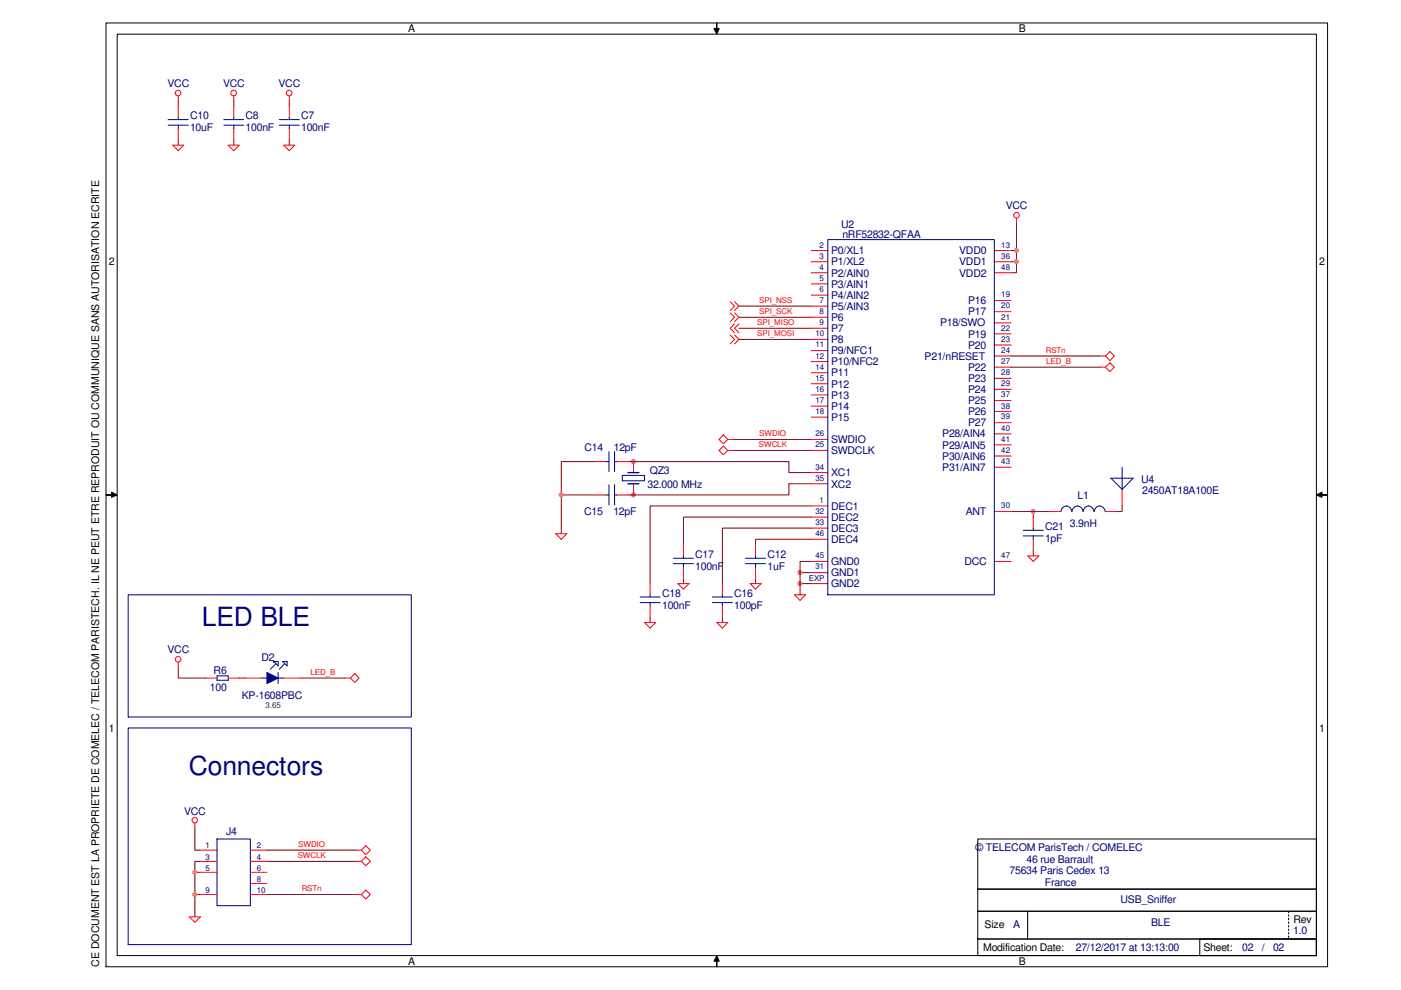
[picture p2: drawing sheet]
<svg xmlns="http://www.w3.org/2000/svg" width="297mm" height="210mm" viewBox="0 0 297 210" stroke-linecap="round" stroke-linejoin="round" font-family="sans-serif">
<path d="M49.6 21.3v1.2M49.6 29.6v1.2M61.3 21.3v1.2M61.3 29.6v1.2M155.5 95.5h16.5M155.5 93.2h16.5M169.6 123.7h2.4" fill="none" stroke="#7f0000" stroke-width=".21"/>
<circle cx="169.6" cy="123.7" r=".45" fill="#f0f"/>
<circle cx="169.6" cy="123.7" r=".45" fill="none" stroke="#f0f" stroke-width=".21"/>
<path d="M169.6 121.4h2.4" fill="none" stroke="#7f0000" stroke-width=".21"/>
<circle cx="169.6" cy="121.4" r=".45" fill="#f0f"/>
<circle cx="169.6" cy="121.4" r=".45" fill="none" stroke="#f0f" stroke-width=".21"/>
<path d="M156.7 69.6h15.3M156.7 67.3h15.3M156.7 72h15.3M172 119h-2.4v7.1M41.3 175.6v4.7h1.2M41.3 189.7h1.2M42.5 182.6h-1.2v11.8" fill="none" stroke="#7f0000" stroke-width=".21"/>
<circle cx="41.3" cy="189.6" r=".45" fill="#f0f"/>
<circle cx="41.3" cy="189.6" r=".45" fill="none" stroke="#f0f" stroke-width=".21"/>
<path d="M41.3 185h1.2" fill="none" stroke="#7f0000" stroke-width=".21"/>
<circle cx="41.3" cy="184.9" r=".44" fill="#f0f"/>
<circle cx="41.3" cy="184.9" r=".44" fill="none" stroke="#f0f" stroke-width=".21"/>
<path d="M134.3 97.9h.1M56.6 180.3h18.8M56.6 182.6h18.8" fill="none" stroke="#7f0000" stroke-width=".21"/>
<circle cx="134.3" cy="97.8" r=".45" fill="#f0f"/>
<circle cx="134.3" cy="97.8" r=".45" fill="none" stroke="#f0f" stroke-width=".21"/>
<path d="M134.3 104.9h.1" fill="none" stroke="#7f0000" stroke-width=".21"/>
<circle cx="134.3" cy="104.9" r=".46" fill="#f0f"/>
<circle cx="134.3" cy="104.9" r=".46" fill="none" stroke="#f0f" stroke-width=".21"/>
<path d="M126.1 97.9h-7.1v15.3M119 104.9h7.1" fill="none" stroke="#7f0000" stroke-width=".21"/>
<circle cx="119" cy="104.9" r=".45" fill="#f0f"/>
<circle cx="119" cy="104.9" r=".45" fill="none" stroke="#f0f" stroke-width=".21"/>
<g fill="none" stroke="#7f0000" stroke-width=".21">
<path d="M214.4 55.5h1.1M215.5 47.2v10.6h-1.1M156.7 64.9h15.3M214.4 77.9h18.8M133.1 97.9h34.2v2.3h4.7M172 114.3h-11.8v1.2M172 112h-18.8v11.7M172 109.6h-27.1v5.9M172 107.3h-34.2v16.4M172 102.6h-4.7v2.3h-34.2M137.8 130.8v1.2M144.9 122.6v1.1"/>
<path d="M153.2 130.8v1.2M160.2 122.6v1.1M37.8 141.4v2.4h5.9M50.7 143.8h1.2M63.7 143.8h9.4"/>
</g>
<circle cx="215.5" cy="55.5" r=".44" fill="#f0f"/>
<circle cx="215.5" cy="55.5" r=".44" fill="none" stroke="#f0f" stroke-width=".21"/>
<path d="M214.4 53.1h1.1" fill="none" stroke="#7f0000" stroke-width=".21"/>
<circle cx="215.5" cy="53.1" r=".44" fill="#f0f"/>
<circle cx="215.5" cy="53.1" r=".44" fill="none" stroke="#f0f" stroke-width=".21"/>
<path d="M37.8 21.3v1.2M37.8 29.6v1.2M214.4 75.5h18.8M219.1 108.5v1.1M56.6 189.7h18.8" fill="none" stroke="#7f0000" stroke-width=".21"/>
<circle cx="219" cy="108.4" r=".45" fill="#f0f"/>
<circle cx="219" cy="108.4" r=".45" fill="none" stroke="#f0f" stroke-width=".21"/>
<path d="M214.4 108.5h8.2M219.1 116.7v1.2M237.9 107.3v1.2h-1.2" fill="none" stroke="#7f0000" stroke-width=".21"/>
<g fill="none" stroke="#f00" stroke-width=".21">
<path d="M36.6 30.8h2.3l-1.1 1.2zM37.8 20.4v.9M37.8 22.5v2.4M37.8 27.2v2.4M48.4 30.8h2.3l-1.1 1.2zM49.6 20.4v.9M49.6 22.5v2.4M49.6 27.2v2.4M60.2 30.8h2.3l-1.2 1.2zM61.3 20.4v.9M61.3 22.5v2.4M61.3 27.2v2.4"/>
<path d="M172 53.1h3.5M172 55.5h3.5M172 57.8h3.5M210.8 53.1h3.6M210.8 55.5h3.6M210.8 57.8h3.6M215.5 46.3v.9M154.8 66.3l.9 1-.9 .9M154.8 71l.9 1-.9 .9M154.8 64l.9 .9-.9 .9M155.7 68.7l-.9 .9 .9 1M155.7 66.3l1 1-1 .9"/>
<path d="M155.7 71l1 1-1 .9M155.7 64l1 .9-1 .9M156.7 68.7l-1 .9 1 1M172 60.2h3.5M172 62.6h3.5M172 64.9h3.5M172 67.3h3.5M172 69.6h3.5M172 72h3.5M172 74.3h3.5M172 76.7h3.5M172 79h3.5"/>
<path d="M210.8 63.7h3.6M210.8 66.1h3.6M210.8 68.5h3.6M210.8 70.8h3.6M210.8 73.2h3.6M210.8 75.5h3.6M210.8 77.9h3.6M233.2 77.9h1.2M234.4 77.9l.9-1 1 1-1 .9zM126.1 97.9h2.3M130.8 97.9h2.3M134.3 97.9v2.3"/>
<path d="M153.4 92.2l.9 1-.9 .9-1-.9zM153.4 94.6l.9 .9-.9 .9-1-.9zM154.3 95.5h1.2M154.3 93.2h1.2M172 81.4h3.5M172 83.7h3.5M172 86.1h3.5M172 88.4h3.5M172 95.5h3.5M172 93.2h3.5M210.8 80.2h3.6M210.8 82.5h3.6"/>
<path d="M210.8 84.9h3.6M210.8 87.2h3.6M210.8 89.6h3.6M210.8 92h3.6M210.8 94.3h3.6M210.8 96.7h3.6M210.8 99.1h3.6M117.8 113.2h2.4l-1.2 1.1zM126.1 104.9h2.3M130.8 104.9h2.3M134.3 102.6v2.3M144.9 115.5v2.4"/>
<path d="M172 100.2h3.5M172 102.6h3.5M172 107.3h3.5M172 109.6h3.5M172 112h3.5M172 114.3h3.5M172 119h3.5M210.8 119h3.6M210.8 108.5h3.6M237.9 103.8v3.5M136.6 132h2.4l-1.2 1.2zM137.8 123.7v2.4"/>
<path d="M137.8 128.5v2.3M143.7 123.7h2.4l-1.2 1.2zM144.9 120.2v2.4M152 132h2.3l-1.1 1.2zM153.2 123.7v2.4M153.2 128.5v2.3M159 123.7h2.4l-1.2 1.2zM168.4 126.1h2.4l-1.2 1.2zM172 121.4h3.5M172 123.7h3.5M37.8 140.4v1M43.7 143.8h2.3"/>
<path d="M48.4 143.8h2.3M51.9 143.8h3.6M60.2 143.8h3.5M73.1 143.8h1.2M74.3 143.8l.9-1 1 1-1 .9zM41.3 174.5v1.1M40.1 194.4h2.4l-1.2 1.1zM42.5 180.3h3.5M42.5 182.6h3.5M42.5 185h3.5M42.5 189.7h3.5M53.1 180.3h3.5"/>
<path d="M53.1 182.6h3.5M53.1 185h3.5M53.1 189.7h3.5M53.1 187.3h3.5M75.4 180.3h1.2M75.4 182.6h1.2M76.6 180.3l1-1 .9 1-.9 .9zM77.6 181.7l.9 .9-.9 1-1-1z"/>
<circle cx="37.8" cy="19.7" r=".6"/>
<circle cx="49.5" cy="19.7" r=".6"/>
<circle cx="61.3" cy="19.7" r=".6"/>
<circle cx="215.5" cy="45.6" r=".59"/>
<circle cx="37.8" cy="139.8" r=".6"/>
<circle cx="41.3" cy="173.9" r=".57"/>
</g>
<g fill="none" stroke="#00007f" stroke-width=".21">
<path d="M35.6 25.4h4.3M35.6 26.5h4.3M37.8 24.9v.5M37.8 26.5v.7M47.5 25.4h4.2M47.5 26.5h4.2M49.6 24.9v.5M49.6 26.5v.7M59.2 25.4h4.3M59.2 26.5h4.3M61.3 24.9v.5M61.3 26.5v.7"/>
<path d="M175.5 50.8h35.3v75.3h-35.3zM128.4 97.9h.7M129.1 95.8v4.2M130.3 95.8v4.2M130.3 97.9h.5M237.9 99.1v4.7M128.4 104.9h.7M129.1 102.8v4.3M130.3 102.8v4.3M130.3 104.9h.5M131.9 100.8h4.7v1.1h-4.7zM142.8 118.4h4.2"/>
<path d="M142.8 119.5h4.2M144.9 117.9v.5M144.9 119.5v.7M235.5 101.4h4.7l-2.3 2.4zM135.7 126.6h4.3M135.7 127.8h4.3M137.8 126.1v.5M137.8 127.8v.7M151 126.6h4.3M151 127.8h4.3M153.2 126.1v.5M153.2 127.8v.7"/>
<path d="M46 143.3h2.4v.9h-2.4zM55.5 143.8h1.1M58 140.3h.1M58 140.3h1v.9zM58.5 140.7l-1.2 1.2M59.9 140.3h1v.9zM60.4 140.7l-1.2 1.2M46 177.9h7.1v14.1h-7.1z"/>
</g>
<g fill="#000">
<path d="M152 4.9v1.2h.5l-.5 1.1-.6-1.1h.6z" fill-rule="evenodd"/>
<path d="M22.5 104.9h1.2v-.5l1.1 .5-1.1 .6v-.6z" fill-rule="evenodd"/>
<path d="M279.1 104.9l1.2-.5v.5h1.2h-1.2v.6z" fill-rule="evenodd"/>
<path d="M152 202.6l.5 1.2h-.5v1.2v-1.2h-.6z" fill-rule="evenodd"/>
</g>
<g fill="none" stroke="#000" stroke-width=".21">
<path d="M22.5 4.9h259v200.1h-259zM24.8 7.2h254.3v195.4h-254.3zM152 4.9v1.2h.5l-.5 1.1-.6-1.1h.6zM22.5 104.9h1.2v-.5l1.1 .5-1.1 .6v-.6zM279.1 104.9l1.2-.5v.5h1.2h-1.2v.6zM207.3 177.9h71.8v10.6h-71.8zM207.3 199.1h71.8v3.5h-71.8zM207.3 188.5h71.8v4.7h-71.8zM207.3 193.2h71.8v5.9h-71.8zM217.9 193.2v5.9M254.4 199.1h24.7v3.5h-24.7zM273.2 193.2v.3"/>
<path d="M273.2 194v.3M273.2 194.7v.3M273.2 195.5v.3M273.2 196.2v.4M273.2 197v.3M273.2 197.7v.3M273.2 198.5v.3M152 202.6l.5 1.2h-.5v1.2v-1.2h-.6z"/>
</g>
<path d="M133.1 102.6h2.4M133.1 100.2h2.4" fill="none" stroke="#00007f" stroke-width=".28"/>
<path d="M60.9 140.3h.1" fill="none" stroke="#0ff" stroke-width=".23"/>
<path d="M56.6 142.6l2.4 1.2-2.4 1.1z" fill="#00007f"/>
<g fill="none" stroke="#00007f" stroke-width=".21">
<path d="M158.1 118.4h4.2M158.1 119.5h4.2M160.2 117.9v.5M160.2 119.5v.7M217 112.4h4.2M217 113.6h4.2M219.1 112v.4M219.1 113.6v.7M225 108.5a1.14 1.14 0 0 1 1.1-1.2 1.14 1.14 0 0 1 1.1 1.2M227.3 108.5a1.16 1.16 0 0 1 1.1-1.2 1.16 1.16 0 0 1 1.2 1.2M229.7 108.5a1.14 1.14 0 0 1 1.1-1.2 1.14 1.14 0 0 1 1.1 1.2M232 108.5a1.14 1.14 0 0 1 1.2-1.2 1.14 1.14 0 0 1 1.1 1.2"/>
<path d="M27.2 126.1h60v25.9h-60zM27.2 154.3h60v46h-60zM56.6 142.6l2.4 1.2-2.4 1.1zM59 142.6v2.3M59 143.8h1.2"/>
</g>
<path d="M233.2 75.5h1.2M234.4 75.5l.9-1 1 1-1 1zM160.2 115.5v2.4M217.9 117.9h2.4l-1.2 1.1zM219.1 109.6v2.4M219.1 114.3v2.4M222.6 108.5h2.4M234.4 108.5h2.3M160.2 120.2v2.4M75.4 189.7h1.2M76.6 189.7l1-1 .9 1-.9 .9z" fill="none" stroke="#f00" stroke-width=".21"/>
<g font-size="5.6" fill="#00007f">
<text x="42.8" y="132.6">LED BLE</text>
<text x="40" y="164.4">Connectors</text>
</g>
<g font-size="2.2">
<text x="86.5" y="6.9">A</text>
<text x="216" y="6.9">B</text>
<text x="23.1" y="56.3">2</text>
<text x="279.7" y="56.3">2</text>
<text x="23.1" y="155.2">1</text>
<text x="279.7" y="155.2">1</text>
<text x="208.7" y="196.7">Size</text>
<text x="274.2" y="195.7">Rev</text>
<text x="208.4" y="201.7">Modification Date:</text>
<text x="255.1" y="201.7">Sheet:</text>
<text x="21" y="205" transform="rotate(-90 21 205)">CE DOCUMENT EST LA PROPRIETE DE COMELEC / TELECOM PARISTECH. IL NE PEUT ETRE REPRODUIT OU COMMUNIQUE SANS AUTORISATION ECRITE</text>
<text x="86.5" y="204.6">A</text>
<text x="216" y="204.6">B</text>
</g>
<g font-size="2.2" fill="#00007f">
<text x="35.5" y="18.5">VCC</text>
<text x="47.3" y="18.5">VCC</text>
<text x="59.1" y="18.5">VCC</text>
<text x="40.3" y="27.9">10uF</text>
<text x="40.3" y="25.2">C10</text>
<text x="52.1" y="25.2">C8</text>
<text x="52.1" y="27.9">100nF</text>
<text x="63.8" y="25.2">C7</text>
<text x="63.8" y="27.9">100nF</text>
<text x="213.2" y="44.4">VCC</text>
<text x="176.2" y="53.9">P0/XL1</text>
<text x="178.3" y="48.3">U2</text>
<text x="178.6" y="50.5">nRF52832-QFAA</text>
<text x="203.4" y="53.9">VDD0</text>
<text x="176.2" y="58.6">P2/AIN0</text>
<text x="176.2" y="56.3">P1/XL2</text>
<text x="203.4" y="56.3">VDD1</text>
<text x="203.4" y="58.6">VDD2</text>
<text x="176.2" y="65.7">P5/AIN3</text>
<text x="176.2" y="63.3">P4/AIN2</text>
<text x="176.2" y="61">P3/AIN1</text>
<text x="205.3" y="64.5">P16</text>
<text x="176.2" y="70.4">P7</text>
<text x="176.2" y="68">P6</text>
<text x="199.3" y="69.2">P18/SWO</text>
<text x="205.3" y="71.6">P19</text>
<text x="205.3" y="66.9">P17</text>
<text x="176.2" y="77.5">P10/NFC2</text>
<text x="176.2" y="75.1">P9/NFC1</text>
<text x="176.2" y="72.8">P8</text>
<text x="196" y="76.3">P21/nRESET</text>
<text x="205.3" y="73.9">P20</text>
<text x="176.2" y="82.2">P12</text>
<text x="176.2" y="79.8">P11</text>
<text x="205.3" y="83.4">P24</text>
<text x="205.3" y="81">P23</text>
<text x="205.3" y="78.7">P22</text>
<text x="176.2" y="89.2">P15</text>
<text x="176.2" y="86.9">P14</text>
<text x="176.2" y="84.5">P13</text>
<text x="205.3" y="88.1">P26</text>
<text x="205.3" y="85.7">P25</text>
<text x="123.9" y="95.7">C14</text>
<text x="130.1" y="95.7">12pF</text>
<text x="176.2" y="93.9">SWDIO</text>
<text x="199.8" y="95.1">P29/AIN5</text>
<text x="199.8" y="92.8">P28/AIN4</text>
<text x="205.3" y="90.4">P27</text>
<text x="137.7" y="100.5">QZ3</text>
<text x="176.2" y="96.3">SWDCLK</text>
<text x="176.2" y="101">XC1</text>
<text x="199.8" y="97.5">P30/AIN6</text>
<text x="199.8" y="99.8">P31/AIN7</text>
<text x="137.3" y="103.4">32.000 MHz</text>
<text x="176.2" y="103.4">XC2</text>
<text x="228.5" y="105.8">L1</text>
<text x="241.9" y="102.4">U4</text>
<text x="242.1" y="104.7">2450AT18A100E</text>
<text x="123.9" y="109.2">C15</text>
<text x="130" y="109.2">12pF</text>
<text x="176.2" y="110.4">DEC2</text>
<text x="176.2" y="108.1">DEC1</text>
<text x="176.2" y="112.8">DEC3</text>
<text x="204.8" y="109.3">ANT</text>
<text x="221.6" y="112.4">C21</text>
<text x="226.8" y="111.7">3.9nH</text>
<text x="147.4" y="118.2">C17</text>
<text x="162.7" y="118.2">C12</text>
<text x="176.2" y="115.1">DEC4</text>
<text x="176.2" y="119.8">GND0</text>
<text x="204.5" y="119.8">DCC</text>
<text x="221.6" y="114.9">1pF</text>
<text x="147.4" y="120.8">100nF</text>
<text x="162.7" y="120.8">1uF</text>
<text x="176.2" y="124.5">GND2</text>
<text x="176.2" y="122.2">GND1</text>
<text x="140.4" y="126.5">C18</text>
<text x="140.4" y="129.1">100nF</text>
<text x="155.7" y="126.5">C16</text>
<text x="155.7" y="129.1">100pF</text>
<text x="35.5" y="138.6">VCC</text>
<text x="45.3" y="142.8">R6</text>
<text x="55.5" y="140.1">D2</text>
<text x="44.5" y="146.5">100</text>
<text x="51.3" y="148.1">KP-1608PBC</text>
<text x="39" y="172.7">VCC</text>
<text x="47.9" y="177">J4</text>
<text x="206.8" y="180.4">© TELECOM ParisTech / COMELEC</text>
<text x="214" y="185.4">75634 Paris Cedex 13</text>
<text x="217.6" y="182.9">46 rue Barrault</text>
<text x="221.5" y="187.9">France</text>
<text x="237.6" y="191.6">USB_Sniffer</text>
<text x="214.8" y="196.7">A</text>
<text x="244" y="196.4">BLE</text>
<text x="228.1" y="201.7">27/12/2017 at 13:13:00</text>
<text x="263.4" y="201.7">02</text>
<text x="267.5" y="201.7">/</text>
<text x="269.9" y="201.7">02</text>
<text x="274.2" y="198.1">1.0</text>
</g>
<g font-size="1.7" fill="#00007f">
<text x="173.8" y="52.5">2</text>
<text x="212.3" y="52.5">13</text>
<text x="173.8" y="59.5">5</text>
<text x="173.8" y="57.2">4</text>
<text x="173.8" y="54.8">3</text>
<text x="212.3" y="54.8">36</text>
<text x="212.3" y="57.2">48</text>
<text x="173.8" y="64.3">7</text>
<text x="173.8" y="61.9">6</text>
<text x="212.3" y="65.4">20</text>
<text x="212.3" y="63.1">19</text>
<text x="172.9" y="71.3">10</text>
<text x="173.8" y="69">9</text>
<text x="173.8" y="66.6">8</text>
<text x="212.3" y="70.1">22</text>
<text x="212.3" y="67.8">21</text>
<text x="172.9" y="76">12</text>
<text x="172.9" y="73.7">11</text>
<text x="212.3" y="77.2">27</text>
<text x="212.3" y="74.8">24</text>
<text x="212.3" y="72.5">23</text>
<text x="172.9" y="83.1">16</text>
<text x="172.9" y="80.7">15</text>
<text x="172.9" y="78.4">14</text>
<text x="212.3" y="81.9">29</text>
<text x="212.3" y="79.5">28</text>
<text x="172.9" y="87.8">18</text>
<text x="172.9" y="85.4">17</text>
<text x="212.3" y="88.9">39</text>
<text x="212.3" y="86.6">38</text>
<text x="212.3" y="84.2">37</text>
<text x="172.9" y="92.5">26</text>
<text x="172.9" y="94.8">25</text>
<text x="212.3" y="93.7">41</text>
<text x="212.3" y="91.3">40</text>
<text x="172.9" y="101.9">35</text>
<text x="172.9" y="99.6">34</text>
<text x="212.3" y="98.4">43</text>
<text x="212.3" y="96">42</text>
<text x="173.8" y="106.6">1</text>
<text x="212.3" y="107.8">30</text>
<text x="172.9" y="113.7">46</text>
<text x="172.9" y="111.3">33</text>
<text x="172.9" y="109">32</text>
<text x="172.9" y="118.4">45</text>
<text x="212.3" y="118.4">47</text>
<text x="171.5" y="123.1">EXP</text>
<text x="172.9" y="120.7">31</text>
<text x="43.6" y="179.9">1</text>
<text x="54.4" y="179.9">2</text>
<text x="43.6" y="184.6">5</text>
<text x="43.6" y="182.2">3</text>
<text x="54.4" y="184.6">6</text>
<text x="54.4" y="182.2">4</text>
<text x="43.6" y="189.3">9</text>
<text x="54.4" y="189.3">10</text>
<text x="54.4" y="186.9">8</text>
</g>
<g font-size="1.7" fill="#f00">
<text x="161" y="64.3">SPI_NSS</text>
<text x="160.6" y="71.3">SPI_MOSI</text>
<text x="160.6" y="69">SPI_MISO</text>
<text x="161" y="66.6">SPI_SCK</text>
<text x="221.7" y="74.8">RSTn</text>
<text x="221.8" y="77.3">LED_B</text>
<text x="160.9" y="94.8">SWCLK</text>
<text x="161" y="92.5">SWDIO</text>
<text x="65.8" y="143">LED_B</text>
<text x="63.2" y="179.6">SWDIO</text>
<text x="63.1" y="181.9">SWCLK</text>
<text x="64" y="189">RSTn</text>
</g>
<text font-size="1.7" fill="#007f00" x="56.3" y="150.2">3.65</text>
</svg>
